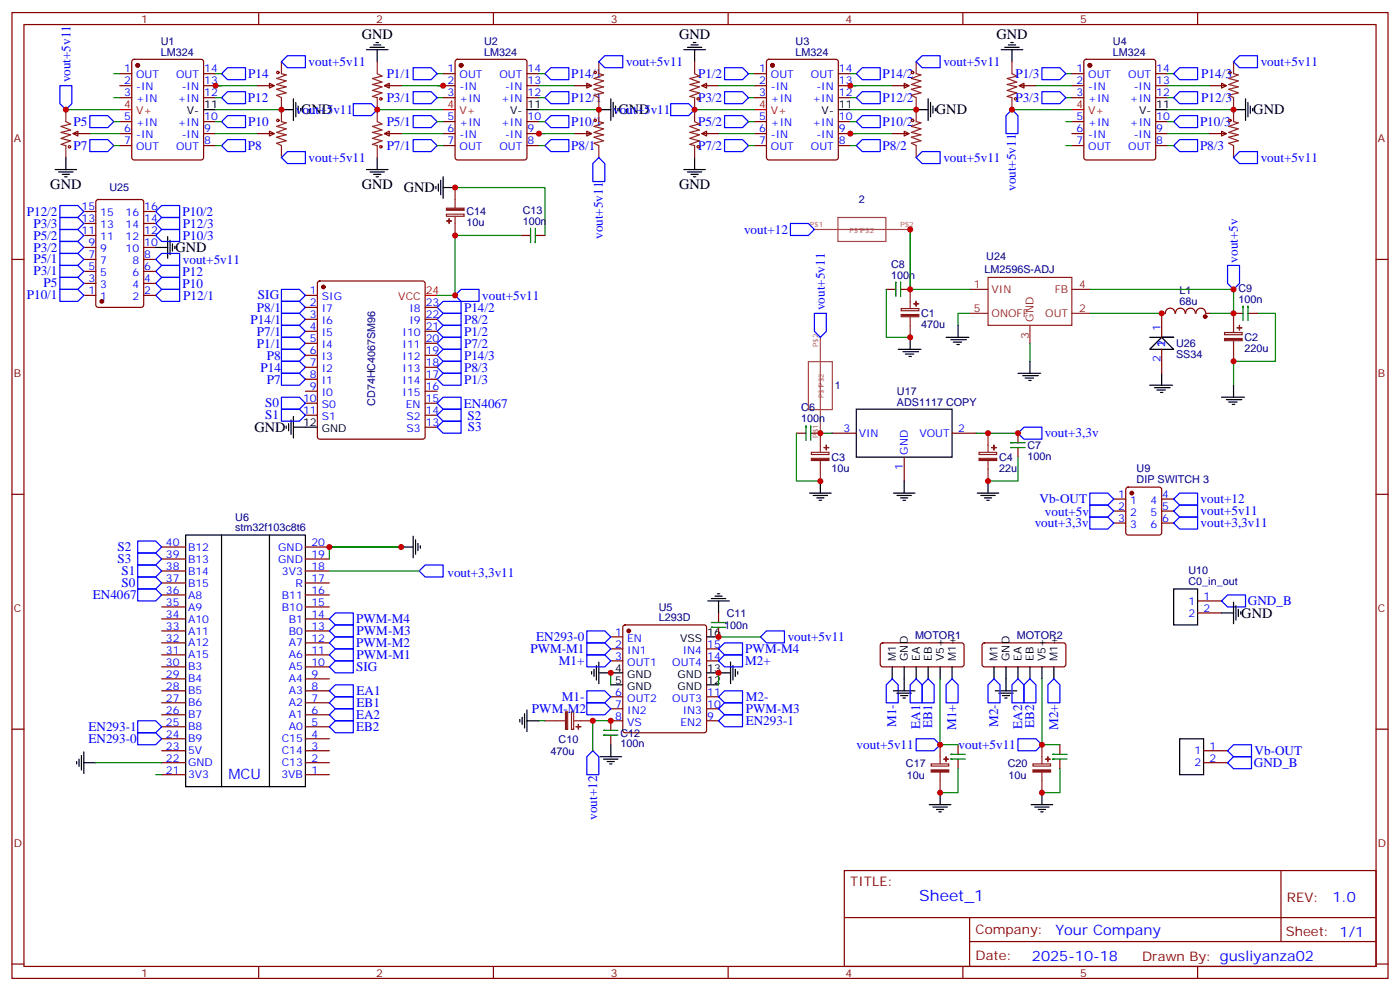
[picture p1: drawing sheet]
<svg xmlns="http://www.w3.org/2000/svg" width="412mm" height="292mm" viewBox="0 0 412 292" stroke-linecap="round" stroke-linejoin="round" font-family="sans-serif">
<g fill="none" stroke="#870000" stroke-width=".35">
<path d="M3.5 3.7h405.4v284.3h-405.4zM7.1 7.2h398.2v277.3h-398.2zM39 17.7l.5-.2h19.8l.5 .2 .2 .5v28.2l-.3 .5-.4 .2h-19.8l-.5-.2-.2-.5v-28.2zM76.2 3.7v3.5M134.3 17.7l.5-.2h19.7l.5 .2 .2 .5v28.2l-.2 .5-.5 .2h-19.7l-.5-.2-.2-.5v-28.2zM145.3 3.7v3.5M214.5 3.7v3.5M226 17.7l.5-.2h19.7l.5 .2 .2 .5v28.2l-.2 .5-.5 .2h-19.7l-.5-.2-.2-.5v-28.2zM283.6 3.7v3.5M319.5 17.7l.5-.2h19.7l.5 .2 .2 .5v28.2l-.2 .5-.5 .2h-19.7l-.5-.2-.2-.5v-28.2zM352.8 3.7v3.5M21.5 39.3l1.4-.7v1.4z"/>
<path d="M21.5 39.3h5M35.3 21.7h3.5M35.3 25.2h3.5M35.3 28.8h3.5M35.3 35.8h3.5M35.3 39.3h3.5M60 21.7h3.5M60 25.2h3.5M60 28.8h3.5M60 35.8h3.5M60 39.3h3.5M75.8 25.2h5"/>
<path d="M75.8 39.3h5M79.4 24.5l1.4 .7-1.4 .7zM79.4 38.6l1.4 .7-1.4 .7zM113.2 39.3l1.5-.7v1.4zM113.2 25.2l1.5-.7v1.4zM113.2 25.2h5M113.2 39.3h5M130.5 21.7h3.6M130.5 25.2h3.6M130.5 28.8h3.6M130.5 35.8h3.6M130.5 39.3h3.6"/>
<path d="M155.2 21.7h3.5M155.2 25.2h3.5M155.2 28.8h3.5M155.2 35.8h3.5M155.2 39.3h3.5M169.3 25.2h5M169.3 39.3h5M172.9 38.6l1.4 .7-1.4 .7zM172.9 24.5l1.4 .7-1.4 .7zM206.7 39.3l1.4-.7v1.4zM206.7 25.2l1.4-.7v1.4zM206.7 25.2h5"/>
<path d="M206.7 39.3h5M222.2 21.7h3.6M222.2 25.2h3.6M222.2 28.8h3.6M222.2 35.8h3.6M222.2 39.3h3.6M246.9 21.7h3.6M246.9 25.2h3.6M246.9 28.8h3.6M246.9 35.8h3.6M246.9 39.3h3.6M262.8 25.2h5"/>
<path d="M262.8 39.3h5M266.3 38.6l1.5 .7-1.5 .7zM266.3 24.5l1.5 .7-1.5 .7zM300.2 25.2l1.4-.7v1.4zM300.2 25.2h5M315.7 21.7h3.6M315.7 25.2h3.6M315.7 28.8h3.6M315.7 35.8h3.6M315.7 39.3h3.6M340.4 21.7h3.6M340.4 25.2h3.6"/>
<path d="M340.4 28.8h3.6M340.4 35.8h3.6M340.4 39.3h3.6M356.3 25.2h4.9M356.3 39.3h4.9M359.8 38.6l1.4 .7-1.4 .7zM359.8 24.5l1.4 .7-1.4 .7zM28.5 58.9l.4-.2h12.7l.7 .5v30.6l-.4 .6-13 .1-.6-.5-.1-30.6zM35.3 42.9h3.5M60 42.9h3.5M130.5 42.9h3.6M155.2 42.9h3.5"/>
<path d="M222.2 42.9h3.6M246.9 42.9h3.6M315.7 42.9h3.6M340.4 42.9h3.6M3.5 76.4h3.6M24.7 76.4h3.5M24.7 62.3h3.5M24.7 65.8h3.5M24.7 79.9h3.5M24.7 69.3h3.5M24.7 72.8h3.5M42.3 76.4h3.6"/>
<path d="M42.3 62.3h3.6M42.3 65.8h3.6M42.3 79.9h3.6M42.3 69.3h3.6M42.3 72.8h3.6M405.3 76.4h3.6M24.7 87h3.5M24.7 83.4h3.5M42.3 87h3.6M42.3 83.4h3.6M342.2 92.3h1.1M343.3 92.2a1.41 1.41 0 0 1 1.4-1.5 1.41 1.41 0 0 1 1.4 1.5"/>
<path d="M346.3 92.2a1.41 1.41 0 0 1 1.4-1.5 1.41 1.41 0 0 1 1.4 1.5M349.3 92.2a1.41 1.41 0 0 1 1.4-1.5 1.41 1.41 0 0 1 1.4 1.5M352.3 92.2a1.41 1.41 0 0 1 1.4-1.5 1.41 1.41 0 0 1 1.4 1.5M355.2 92.3h1.1M245.2 127.5h7M266.3 134.6v7M280.5 127.5h7M3.5 145.5h3.6M328.1 146.9h3.5M328.1 154h3.5M328.1 150.5h3.5M331.8 143.6l.5-.2h9.2l.5 .2 .2 .5v12.7l-.2 .5-.5 .2h-9.2l-.5-.2-.2-.5v-12.7z"/>
<path d="M342.2 146.9h3.5M342.2 154h3.5M342.2 150.5h3.5M405.3 145.5h3.6M47.6 178.7h7.1M47.6 175.2h7.1M47.6 171.6h7.1M47.6 168.1h7.1M47.6 164.6h7.1M47.6 161h7.1M90 178.7h7M90 175.2h7"/>
<path d="M90 171.6h7M90 168.1h7M90 164.6h7M90 161h7M352.8 176.9h7M47.6 199.8h7.1M47.6 196.3h7.1M47.6 192.8h7.1M47.6 189.3h7.1M47.6 185.7h7.1M47.6 182.2h7.1M90 199.8h7"/>
<path d="M90 196.3h7M90 192.8h7M90 189.3h7M90 185.7h7M90 182.2h7M179.9 187.5h3.5M179.9 191h3.5M179.9 194.6h3.5M183.7 184.2l.4-.2h23.3l.5 .2 .2 .5v30.3l-.2 .5-.5 .2h-23.3l-.4-.2-.3-.5v-30.3zM208.1 191h3.6M208.1 194.6h3.6M352.8 180.4h7"/>
<path d="M3.5 214.7h3.6M47.6 217.5h7.1M47.6 214h7.1M47.6 210.4h7.1M47.6 206.9h7.1M47.6 203.4h7.1M90 217.5h7M90 214h7M90 210.4h7M90 206.9h7M90 203.4h7M179.9 205.1h3.5"/>
<path d="M179.9 208.7h3.5M179.9 212.2h3.5M208.1 205.1h3.6M208.1 208.7h3.6M208.1 212.2h3.6M405.3 214.7h3.6M47.6 228.1h7.1M47.6 224.5h7.1M47.6 221h7.1M90 228.1h7M90 224.5h7M90 221h7"/>
<path d="M248.7 256.3h156.6v28.2h-156.6zM377.3 256.3v20.9M248.7 270.1h156.5M285.6 277.2h119.6M285.6 270.1v14.2M3.5 283.8h3.6M76.2 284.5v3.5M145.3 284.5v3.5M214.5 284.5v3.5M283.6 284.5v3.5M352.8 284.5v3.5M405.3 283.8h3.6"/>
</g>
<g fill="none" stroke="#00f" stroke-width=".35">
<path d="M121.7 19.9h5.3l1.8 1.8-1.8 1.8h-5.3zM213.4 19.9h5.3l1.8 1.8-1.8 1.8h-5.3zM306.9 19.9h5.3l1.8 1.8-1.8 1.8h-5.3zM26.5 34h5.2l1.8 1.8-1.8 1.8h-5.2zM65.3 35.8l1.7-1.8h5.3v3.6h-5.3zM65.3 28.8l1.7-1.8h5.3v3.5h-5.3zM65.3 21.7l1.7-1.8h5.3v3.6h-5.3zM121.7 34h5.3l1.8 1.8-1.8 1.8h-5.3zM121.7 27h5.3l1.8 1.8-1.8 1.7h-5.3zM160.5 21.7l1.8-1.8h5.3v3.6h-5.3zM160.5 28.8l1.8-1.8h5.3v3.5h-5.3zM160.5 35.8l1.8-1.8h5.3v3.6h-5.3z"/>
<path d="M213.4 34h5.3l1.8 1.8-1.8 1.8h-5.3zM213.4 27h5.3l1.8 1.8-1.8 1.7h-5.3zM252.2 21.7l1.8-1.8h5.3v3.6h-5.3zM252.2 28.8l1.8-1.8h5.3v3.5h-5.3zM252.2 35.8l1.8-1.8h5.3v3.6h-5.3zM306.9 27h5.3l1.8 1.8-1.8 1.7h-5.3zM345.7 35.8l1.8-1.8h5.3v3.6h-5.3zM345.7 28.8l1.8-1.8h5.3v3.5h-5.3zM345.7 21.7l1.8-1.8h5.3v3.6h-5.3zM26.5 41.1h5.2l1.8 1.8-1.8 1.7h-5.2zM65.3 42.9l1.7-1.8h5.3v3.5h-5.3zM121.7 41.1h5.3l1.8 1.8-1.8 1.7h-5.3z"/>
<path d="M160.5 42.9l1.8-1.8h5.3v3.5h-5.3zM213.4 41.1h5.3l1.8 1.8-1.8 1.7h-5.3zM252.2 42.9l1.8-1.8h5.3v3.5h-5.3zM345.7 42.9l1.8-1.8h5.3v3.5h-5.3zM17.6 78.1h5.3l1.8 1.8-1.8 1.8h-5.3zM17.6 74.6h5.3l1.8 1.8-1.8 1.7h-5.3zM17.6 71.1h5.3l1.8 1.7-1.8 1.8h-5.3zM17.6 67.6h5.3l1.8 1.7-1.8 1.8h-5.3zM17.6 64h5.3l1.8 1.8-1.8 1.8h-5.3zM17.6 60.5h5.3l1.8 1.8-1.8 1.7h-5.3zM45.9 79.9l1.7-1.8h5.3v3.6h-5.3zM45.9 62.3l1.7-1.8h5.3v3.5h-5.3z"/>
<path d="M45.9 65.8l1.7-1.8h5.3v3.6h-5.3zM45.9 69.3l1.7-1.7h5.3v3.5h-5.3zM17.6 85.2h5.3l1.8 1.8-1.8 1.7h-5.3zM17.6 81.7h5.3l1.8 1.7-1.8 1.8h-5.3zM45.9 87l1.7-1.8h5.3v3.5h-5.3zM45.9 83.4l1.7-1.7h5.3v3.5h-5.3zM82.9 99.3h5.3l1.8 1.8-1.8 1.7h-5.3zM82.9 95.8h5.3l1.8 1.7-1.8 1.8h-5.3zM82.9 88.7h5.3l1.8 1.8-1.8 1.8h-5.3zM82.9 92.3h5.3l1.8 1.7-1.8 1.8h-5.3zM128.8 90.5l1.7-1.8h5.3v3.6h-5.3zM128.8 94l1.7-1.7h5.3v3.5h-5.3z"/>
<path d="M128.8 97.5l1.7-1.7h5.3v3.5h-5.3zM82.9 109.9h5.3l1.8 1.8-1.8 1.7h-5.3zM82.9 102.8h5.3l1.8 1.8-1.8 1.8h-5.3zM82.9 106.4h5.3l1.8 1.7-1.8 1.8h-5.3zM128.8 101.1l1.7-1.8h5.3v3.5h-5.3zM128.8 108.1l1.7-1.7h5.3v3.5h-5.3zM128.8 111.7l1.7-1.8h5.3v3.5h-5.3zM130.5 102.8h5.3v3.6h-5.3l-1.7-1.8z"/>
</g>
<g fill="#870000" stroke="#870000" stroke-width=".35">
<circle cx="40.6" cy="19.2" r=".53"/>
<circle cx="135.8" cy="19.2" r=".53"/>
<circle cx="227.5" cy="19.2" r=".53"/>
<circle cx="321" cy="19.2" r=".53"/>
<circle cx="185.2" cy="185.7" r=".53"/>
<circle cx="333.4" cy="145.2" r=".53"/>
<circle cx="30" cy="88.7" r=".53"/>
</g>
<path d="M35.3 32.3h3.5M130.5 32.3h3.6M222.2 32.3h3.6M315.7 32.3h3.6" fill="none" stroke="#f00" stroke-width=".35"/>
<g fill="none" stroke="#000" stroke-width=".35">
<path d="M107.9 14.6h6.4M109 13.9h4.2M110.1 13.2h2.1M110.8 12.5h.7M111.1 14.6v3.6M201.4 14.6h6.4M202.5 13.9h4.2M203.6 13.2h2.1M204.3 12.5h.7M204.6 14.6v3.6M294.9 14.6h6.4M296 13.9h4.2"/>
<path d="M297 13.2h2.2M297.7 12.5h.7M298.1 14.6v3.6M60 32.3h3.5M82.9 32.3h3.5M86.4 29.1v6.4M87.1 30.2v4.2M87.8 31.2v2.1M88.5 31.9v.7M155.2 32.3h3.5M176.4 32.3h3.5M179.9 29.1v6.4"/>
<path d="M180.6 30.2v4.2M181.3 31.2v2.1M182 31.9v.7M246.9 32.3h3.6M269.9 32.3h3.5M273.4 29.1v6.4M274.1 30.2v4.2M274.8 31.2v2.1M275.5 31.9v.7M340.4 32.3h3.6M363.4 32.3h3.5M366.9 29.1v6.4"/>
<path d="M367.6 30.2v4.2M368.3 31.2v2.1M369 31.9v.7M16.2 49.9h6.4M17.3 50.6h4.2M18.3 51.3h2.2M19 52h.8M19.4 46.4v3.5M107.9 49.9h6.4M109 50.6h4.2M110.1 51.3h2.1M110.8 52h.7"/>
<path d="M111.1 46.4v3.5M201.4 49.9h6.4M202.5 50.6h4.2M203.6 51.3h2.1M204.3 52h.7M204.6 46.4v3.5M45.9 72.8h3.5M49.4 69.7v6.3M50.1 70.7v4.3M50.8 71.8v2.1M51.5 72.5v.7M268.1 99.3v3.5"/>
<path d="M264.6 102.8h6.7M266 103.5h4.6M266.7 104.2h2.5M267.8 105h.7M252.2 120.5h28.3v14.1h-28.3zM54.7 157.5h35.3v74.1h-35.3zM65.3 157.5v74.1M79.4 157.5v74.1M345.7 173.4h7.1v10.6h-7.1zM179.9 198.1h3.5M208.1 198.1h3.6M208.1 187.5h3.6"/>
<path d="M179.9 201.6h3.5M208.1 201.6h3.6"/>
</g>
<g fill="none" stroke="#008700" stroke-width=".35">
<path d="M19.4 32.3h15.9M26.5 39.3h8.8M33.5 28.8h1.8M33.5 21.7h1.8M33.5 35.8h1.8M63.5 39.3h12.3M63.5 28.8h1.8M63.5 21.7h1.8M63.5 35.8h1.8M63.5 32.3h19.4M65.3 25.2h-1.8h12.3M111.1 32.3h19.4"/>
<path d="M118.2 25.2h12.3h-1.7M118.2 39.3h12.3M128.8 28.8h1.7M128.8 21.7h1.7M128.8 35.8h1.7M158.7 25.2h10.6M158.7 28.8h1.8M158.7 21.7h1.8M158.7 35.8h1.8M158.7 32.3h17.7M160.5 39.3h-1.8h10.6M204.6 32.3h17.6"/>
<path d="M211.7 39.3h10.5M211.7 25.2h10.5M220.5 28.8h1.7M220.5 21.7h1.7M220.5 35.8h1.7M250.5 28.8h1.7M250.5 21.7h1.7M250.5 35.8h1.7M250.5 32.3h19.4M252.2 39.3h-1.7h12.3M252.2 25.2h-1.7h12.3M298.1 32.3h17.6"/>
<path d="M305.2 25.2h10.5M314 28.8h1.7M314 21.7h1.7M314 35.8h1.7M344 28.8h1.7M344 21.7h1.7M344 35.8h1.7M344 39.3h12.3M344 32.3h19.4M344 25.2h12.3M33.5 42.9h1.8M63.5 42.9h1.8"/>
<path d="M128.8 42.9h1.7M158.7 42.9h1.8M220.5 42.9h1.7M250.5 42.9h1.7M314 42.9h1.7M344 42.9h1.7M321 92.3h21.2M356.3 92.3h7.1"/>
</g>
<path d="M82.9 18.2v3.5l1.4 .3-2.8 1.1 2.8 .7-2.8 1.1 2.8 .7-2.8 .7 2.8 1-2.8 .7 1.4 .8v7l1.4 .4-2.8 1 2.8 .7-2.8 1.1 2.8 .7-2.8 .7 2.8 1.1-2.8 .7 1.4 .7v3.5M111.1 18.2v3.5l1.4 .7-2.8 .7 2.8 1.1-2.8 .7 2.8 .7-2.8 1 2.8 .7-2.8 1.1 1.4 .4v7l1.4 .7-2.8 .7 2.8 1.1-2.8 .7 2.8 .7-2.8 1 2.8 .8-2.8 1 1.4 .4v3.5M176.4 18.2v3.5l1.4 .3-2.8 1.1 2.8 .7-2.8 1.1 2.8 .7-2.8 .7 2.8 1-2.8 .7 1.4 .8v7l1.4 .4-2.8 1 2.8 .7-2.8 1.1 2.8 .7-2.8 .7 2.8 1.1-2.8 .7 1.4 .7v3.5M204.6 18.2v3.5l1.4 .7-2.8 .7 2.8 1.1-2.8 .7 2.8 .7-2.8 1 2.8 .7-2.8 1.1 1.4 .4v7l1.4 .7-2.8 .7 2.8 1.1-2.8 .7 2.8 .7-2.8 1 2.8 .8-2.8 1 1.4 .4v3.5M269.9 18.2v3.5l1.4 .3-2.8 1.1 2.8 .7-2.8 1.1 2.8 .7-2.8 .7 2.8 1-2.8 .7 1.4 .8v7l1.4 .4-2.8 1 2.8 .7-2.8 1.1 2.8 .7-2.8 .7 2.8 1.1-2.8 .7 1.4 .7v3.5M298.1 18.2v3.5l1.4 .7-2.8 .7 2.8 1.1-2.8 .7 2.8 .7-2.8 1 2.8 .7-2.8 1.1 1.4 .4v3.5M363.4 18.2v3.5l1.4 .3-2.9 1.1 2.9 .7-2.9 1.1 2.9 .7-2.9 .7 2.9 1-2.9 .7 1.5 .8v7l1.4 .4-2.9 1 2.9 .7-2.9 1.1 2.9 .7-2.9 .7 2.9 1.1-2.9 .7 1.5 .7v3.5M19.4 32.3v3.5l1.4 .7-2.8 .7 2.8 1.1-2.8 .7 2.8 .7-2.8 1 2.8 .8-2.8 1 1.4 .4v3.5" fill="none" stroke="#8c2424" stroke-width=".35"/>
<g fill="none" stroke="#a10000" stroke-width=".35">
<circle cx="81.8" cy="21.3" r=".35"/>
<circle cx="81.8" cy="35.5" r=".35"/>
<circle cx="112.2" cy="29.1" r=".35"/>
<circle cx="175.3" cy="21.3" r=".35"/>
<circle cx="175.3" cy="35.5" r=".35"/>
<circle cx="205.7" cy="29.1" r=".35"/>
<circle cx="268.8" cy="35.5" r=".35"/>
<circle cx="268.8" cy="21.3" r=".35"/>
<circle cx="299.2" cy="29.1" r=".35"/>
<circle cx="362.3" cy="21.3" r=".35"/>
<circle cx="362.3" cy="35.5" r=".35"/>
<circle cx="20.5" cy="43.2" r=".35"/>
<circle cx="112.2" cy="43.2" r=".35"/>
<circle cx="205.7" cy="43.2" r=".35"/>
</g>
<circle cx="355" cy="93.2" r=".53" fill="#870000" stroke="#a10000" stroke-width=".35"/>
<g fill="none" stroke="#000" stroke-width=".35">
<path d="M128.4 54.9v.7M129.1 54.2v2.1M129.8 53.1v4.2M130.5 55.2h3.6M130.5 52v6.4M278.7 99.3h6.7M282.2 95.8v3.5M338.7 99.3h7h-3.5M280.1 100h4.6M280.8 100.7h2.5M281.9 101.4h.7M299.9 109.9h6.7"/>
<path d="M301.3 110.6h4.6M302 111.3h2.4M303 112h.7M303.4 106.4v3.5M338.7 102.8l3.5-3.5 3.5 3.5zM338.7 113.4h6.7M340.1 114.1h4.6M340.8 114.8h2.5M341.8 115.5h.7M342.2 109.9v3.5M359.8 116.9h6.7M361.2 117.7h4.6"/>
<path d="M361.9 118.4h2.5M363 119.1h.7M363.4 113.4v3.5M84.3 125.4v.7M85 124.7v2.1M85.7 123.6v4.3M86.4 125.8h7.1M86.4 122.6v6.3M121.7 157.9v6.3M122.4 158.9v4.3M123.1 160v2.1M238.5 145.2h6.3"/>
<path d="M239.5 145.9h4.3M240.6 146.6h2.1M241.3 147.3h.7M241.7 141.6v3.6M263.2 145.2h6.3M264.2 145.9h4.3M265.3 146.6h2.1M266 147.3h.7M266.3 141.6v3.6M287.9 145.2h6.3M288.9 145.9h4.3M290 146.6h2.1"/>
<path d="M290.7 147.3h.7M291 141.6v3.6M118.2 161h3.5M123.8 160.7v.7M208.5 176.9h6.3M209.5 176.2h4.3M210.6 175.5h2.1M211.3 174.8h.7M211.7 176.9v3.5M363.4 177.3v6.3M364.1 178.3v4.3M364.8 179.4v2.1"/>
<path d="M174.3 197.7v.7M175 197v2.1M175.7 196v4.2M176.4 198.1h3.5M176.4 194.9v6.4M211.7 198.1h3.5M215.2 194.9v6.4M215.9 196v4.2M216.6 197v2.1M217.3 197.7v.7M262.8 196.3v3.5M266.3 196.3v7.1"/>
<path d="M269.9 196.3v3.5M273.4 196.3v3.5M276.9 196.3v3.5M280.5 196.3v3.5M292.8 196.3v3.5M296.3 196.3v7.1M299.9 196.3v3.5M303.4 196.3v3.5M306.9 196.3v3.5M310.4 196.3v3.5M359.8 180.4h3.6M365.5 180.1v.7"/>
<path d="M153.1 211.8v.7M153.8 211.1v2.2M154.5 210.1v4.2M155.2 212.2h3.5M155.2 209v6.4M179.9 219.3v3.5M263.2 203.4h6.3M264.2 204.1h4.3M265.3 204.8h2.1M266 205.5h.7M293.2 203.4h6.3M294.2 204.1h4.2"/>
<path d="M295.3 204.8h2.1M296 205.5h.7M347.5 217.5h7v10.6h-7zM22.6 224.2v.7M23.3 223.5v2.1M24 222.4v4.3M24.7 224.5h3.5M24.7 221.4v6.3M176.7 222.8h6.4M177.8 223.5h4.2M178.9 224.2h2.1M179.6 224.9h.7"/>
<path d="M273.8 236.9h6.3M274.8 237.6h4.2M275.9 238.3h2.1M276.6 239h.7M276.9 233.4v3.5M303.7 236.9h6.4M304.8 237.6h4.2M305.9 238.3h2.1M306.6 239h.7M306.9 233.4v3.5"/>
</g>
<g fill="none" stroke="#008700" stroke-width=".35">
<path d="M134.1 55.2h26.4v14.1M153.5 69.3h-19.4v17.7h-5.3M261.1 85.2v14.1h7M268.1 85.2v-17.6v17.6h17.7M285.8 92.3h-3.6v3.5M321 85.2h42.4v7.1M370.4 92.3h5.3v14.1h-12.3v7M303.4 101.1v5.3M234.6 127.5v14.1h7.1M241.7 127.5h3.5M287.5 127.5h12.4M299.9 134.6v7h-8.9"/>
<path d="M97 161h21.2h-21.2v3.6M97 168.1h26.5M179.9 198.1v3.5M211.7 187.5h12.3M211.7 198.1v3.5M276.9 199.8v19.5h5.3M306.9 199.8v19.5h5.3M158.7 212.2h1.8M179.9 212.2h-5.3v8.8M28.2 224.5h19.4M45.9 228.1h1.7M282.2 226.3v7.1h-5.3"/>
<path d="M312.2 226.3v7.1h-5.3"/>
</g>
<g fill="none" stroke="#8c2424" stroke-width=".35">
<path d="M134.1 55.2v6M131.5 63h5.2v.7h-5.2zM134.1 63.7v5.6M265.5 90.8h5.2v.7h-5.2zM268.1 85.2v5.6M268.1 93.3v6M285.8 85.2h5.2M285.8 92.3h5.2M291 81.7h24.7v14.1h-24.7zM303.4 95.8v5.3M315.7 85.2h5.3M315.7 92.3h5.3"/>
<path d="M360.7 97.9h5.2v.6h-5.2zM363.4 92.3v5.6M363.4 100.4v6M239 133.2h5.2v.6h-5.2zM241.7 127.5v5.7M241.7 135.6v6M288.4 133.2h5.2v.6h-5.2zM291 127.5v5.7M291 135.6v6M160.5 212.2h6M168.3 209.6h.7v5.1h-.7zM169 212.2h5.6"/>
<path d="M276.9 219.3v5.6M306.9 219.3v5.6M274.3 224.9h5.2v.6h-5.2zM276.9 227.4v6M304.3 224.9h5.2v.6h-5.2zM306.9 227.4v6"/>
</g>
<g fill="none" stroke="#00f" stroke-width=".35">
<path d="M82.9 18.2l1.8-1.8h5.3v3.5h-5.3zM176.4 18.2l1.8-1.8h5.2v3.5h-5.2zM269.9 18.2l1.7-1.8h5.3v3.5h-5.3zM363.4 18.2l1.7-1.8h5.3v3.5h-5.3zM17.6 25.2h3.6v5.3l-1.8 1.8-1.8-1.8zM104.1 30.5h5.3l1.7 1.8-1.7 1.7h-5.3zM197.6 30.5h5.2l1.8 1.8-1.8 1.7h-5.2zM298.1 32.3l1.8 1.7v5.3h-3.6v-5.3zM82.9 46.4l1.8-1.8h5.3v3.6h-5.3zM174.6 48.2l1.8-1.8 1.8 1.8v5.2h-3.6zM269.9 46.4l1.7-1.8h5.3v3.6h-5.3zM363.4 46.4l1.7-1.8h5.3v3.6h-5.3z"/>
<path d="M45.9 76.4l1.7-1.8h5.3v3.5h-5.3zM232.8 65.8h5.3l1.8 1.8-1.8 1.7h-5.3zM361.6 78.1h3.5v5.3l-1.7 1.8-1.8-1.8zM82.9 85.2h5.3l1.8 1.8-1.8 1.7h-5.3zM134.1 87l1.7-1.8h5.3v3.5h-5.3zM239.9 92.3h3.5v5.2l-1.7 1.8-1.8-1.8zM82.9 116.9h5.3l1.8 1.8-1.8 1.8h-5.3zM128.8 118.7l1.7-1.8h5.3v3.6h-5.3zM82.9 120.5h5.3l1.8 1.7-1.8 1.8h-5.3zM128.8 125.8l1.7-1.8h5.3v3.5h-5.3zM130.5 120.5h5.3v3.5h-5.3l-1.7-1.8zM299.9 127.5l1.7-1.7h5.3v3.5h-5.3z"/>
<path d="M40.6 159.3h5.3l1.7 1.7-1.7 1.8h-5.3zM321 148.7h5.3l1.8 1.8-1.8 1.7h-5.3zM321 152.2h5.3l1.8 1.8-1.8 1.8h-5.3zM321 145.2h5.3l1.8 1.7-1.8 1.8h-5.3zM345.7 146.9l1.8-1.7h5.3v3.5h-5.3zM345.7 150.5l1.8-1.8h5.3v3.5h-5.3zM345.7 154l1.8-1.8h5.3v3.6h-5.3zM40.6 173.4h5.3l1.7 1.8-1.7 1.7h-5.3zM40.6 162.8h5.3l1.7 1.8-1.7 1.7h-5.3zM40.6 166.3h5.3l1.7 1.8-1.7 1.8h-5.3zM40.6 169.9h5.3l1.7 1.7-1.7 1.8h-5.3zM123.5 168.1l1.7-1.8h5.3v3.6h-5.3z"/>
<path d="M359.8 176.9l1.8-1.7h5.3v3.5h-5.3zM97 196.3l1.8-1.7h5.3v3.5h-5.3zM97 192.8l1.8-1.8h5.3v3.6h-5.3zM97 185.7l1.8-1.7h5.3v3.5h-5.3zM97 182.2l1.8-1.8h5.3v3.6h-5.3zM98.8 187.5h5.3v3.5h-5.3l-1.8-1.7zM172.9 189.3h5.3l1.7 1.7-1.7 1.8h-5.3zM172.9 192.8h5.3l1.7 1.8-1.7 1.7h-5.3zM172.9 185.7h5.3l1.7 1.8-1.7 1.8h-5.3zM211.7 194.6l1.7-1.8h5.3v3.5h-5.3zM211.7 191l1.7-1.7h5.3v3.5h-5.3zM224 187.5l1.8-1.8h5.3v3.6h-5.3z"/>
<path d="M262.8 199.8l1.8 1.8v5.3h-3.5v-5.3zM269.9 199.8l1.7 1.8v5.3h-3.5v-5.3zM273.4 199.8l1.8 1.8v5.3h-3.6v-5.3zM280.5 199.8l1.7 1.8v5.3h-3.5v-5.3zM292.8 199.8l1.8 1.8v5.3h-3.6v-5.3zM299.9 199.8l1.7 1.8v5.3h-3.5v-5.3zM303.4 199.8l1.8 1.8v5.3h-3.6v-5.3zM310.4 199.8l1.8 1.8v5.3h-3.5v-5.3zM40.6 215.7h5.3l1.7 1.8-1.7 1.8h-5.3zM40.6 212.2h5.3l1.7 1.8-1.7 1.7h-5.3zM97 203.4l1.8-1.8h5.3v3.5h-5.3zM97 206.9l1.8-1.8h5.3v3.6h-5.3z"/>
<path d="M97 210.4l1.8-1.7h5.3v3.5h-5.3zM97 214l1.8-1.8h5.3v3.5h-5.3zM172.9 203.4h5.3l1.7 1.7-1.7 1.8h-5.3zM172.9 206.9h5.3l1.7 1.8-1.7 1.7h-5.3zM211.7 205.1l1.7-1.7h5.3v3.5h-5.3zM211.7 212.2l1.7-1.8h5.3v3.6h-5.3zM213.4 206.9h5.3v3.5h-5.3l-1.7-1.7zM269.9 217.5h5.3l1.7 1.8-1.7 1.7h-5.3zM299.9 217.5h5.3l1.7 1.8-1.7 1.7h-5.3zM172.9 222.8l1.7-1.8 1.8 1.8v5.3h-3.5zM361.6 221l1.8-1.7h5.3v3.5h-5.3zM361.6 224.5l1.8-1.7h5.3v3.5h-5.3z"/>
</g>
<g fill="#8c2424" stroke="#8c2424" stroke-width=".35">
<path d="M265.5 92.6h5.2v.6h-5.2z"/>
<path d="M269.2 89.4l1.4 .1z"/>
<path d="M269.8 88.7l.1 1.4z"/>
<path d="M360.7 99.7h5.2v.6h-5.2z"/>
<path d="M364.4 96.5h1.4z"/>
<path d="M365.1 95.8v1.4z"/>
<path d="M239 134.9h5.2v.7h-5.2z"/>
<path d="M242.7 131.8h1.4z"/>
<path d="M243.4 131.1v1.4z"/>
<path d="M288.4 134.9h5.2v.7h-5.2z"/>
<path d="M292.1 131.8h1.4z"/>
<path d="M292.8 131.1v1.4z"/>
<path d="M166.6 209.6h.6v5.1h-.6z"/>
<path d="M170.4 213.3v1.4z"/>
<path d="M169.7 213.9l1.4 .1z"/>
<path d="M131.5 61.3h5.2v.6h-5.2z"/>
<path d="M131.6 65.1h1.4z"/>
<path d="M132.3 64.4v1.4z"/>
<path d="M274.3 226.7h5.2v.6h-5.2z"/>
<path d="M278 223.5h1.4z"/>
<path d="M278.7 222.8v1.4z"/>
<path d="M304.3 226.7h5.2v.6h-5.2z"/>
<path d="M308 223.5h1.4z"/>
<path d="M308.6 222.8l.1 1.4z"/>
</g>
<path d="M239.9 67.6h21M246.8 64h14.1v7.1h-14.1zM261.2 67.6h6.9M241.7 99.3v7M238.1 106.5h7.1v14.1h-7.1zM241.7 106.5v21" fill="none" stroke="#a64a4a" stroke-width=".35"/>
<g fill="none" stroke="#870000" stroke-width=".35">
<path d="M153.5 69.3h2.8M157.7 69.3h2.8M90 87h3.5M90 90.5h3.5M90 94h3.5M90 97.5h3.5M93.7 82.9l.5-.2h30.3l.5 .2 .2 .5v45.2l-.2 .5-.5 .2h-30.3l-.5-.2-.2-.5v-45.2zM125.2 90.5h3.6M125.2 94h3.6M125.2 97.5h3.6M261.1 85.2h2.8M265.3 85.2h2.8"/>
<path d="M342.2 92.3v7M363.4 92.3h2.8M367.6 92.3h2.8M90 101.1h3.5M90 104.6h3.5M90 108.1h3.5M90 111.7h3.5M90 115.2h3.5M90 118.7h3.5M125.2 101.1h3.6M125.2 104.6h3.6M125.2 108.1h3.6"/>
<path d="M125.2 111.7h3.6M125.2 115.2h3.6M125.2 118.7h3.6M342.2 102.8v7.1M90 122.2h3.5M125.2 122.2h3.6M125.2 125.8h3.6M234.6 127.5h2.8M238.8 127.5h2.9M299.9 127.5v2.9M299.9 131.8v2.8M211.7 180.4v2.9"/>
<path d="M211.7 184.7v2.8M259.5 189.5l.5-.2h23.6l.4 .7-.1 5.9-.6 .4h-23.6l-.4-.7v-5.6zM289.5 189.5l.5-.2h23.5l.5 .7-.1 5.9-.6 .4h-23.6l-.4-.7v-5.6zM179.9 212.2v2.8M179.9 216.4v2.9M282.2 219.3v2.8M312.2 219.3v2.8M282.2 223.5v2.8M312.2 223.5v2.8M354.5 221h7.1M354.5 224.5h7.1"/>
</g>
<g fill="none" stroke="#060" stroke-width=".35">
<path d="M156.3 67.2v4.2v-.3M157.7 67.2v4.2v-.3M263.9 83.4v-.3v4.2M265.3 83.4v-.3v4.2M366.2 90.5v-.4v4.3M367.6 90.5v-.4v4.3M237.4 125.8v-.4v4.2M238.8 125.8v-.4v4.2M298.1 130.4h-.4h4.3M298.1 131.8h-.4h4.3M209.9 183.3h-.4h4.3M209.9 184.7h-.4h4.3"/>
<path d="M178.2 215h-.4h4.2M178.2 216.4h-.4h4.2M280.5 222.1h-.4h4.2M280.5 223.5h-.4h4.2M310.4 222.1h-.3h4.2M310.4 223.5h-.3h4.2"/>
</g>
<circle cx="95.2" cy="84.5" r=".53" fill="#870000" stroke="#870000" stroke-width=".35"/>
<path d="M125.2 87h3.6" fill="none" stroke="#f00" stroke-width=".35"/>
<g fill="#c00">
<circle cx="63.5" cy="25.2" r=".88"/>
<circle cx="82.9" cy="32.3" r=".88"/>
<circle cx="111.1" cy="32.3" r=".88"/>
<circle cx="204.6" cy="32.3" r=".88"/>
<circle cx="176.4" cy="32.3" r=".88"/>
<circle cx="269.9" cy="32.3" r=".88"/>
<circle cx="363.4" cy="32.3" r=".88"/>
<circle cx="130.5" cy="25.2" r=".88"/>
<circle cx="158.8" cy="39.3" r=".88"/>
<circle cx="250.5" cy="39.3" r=".88"/>
<circle cx="250.5" cy="25.2" r=".88"/>
<circle cx="363.4" cy="92.3" r=".88"/>
<circle cx="268.1" cy="85.2" r=".88"/>
<circle cx="342.2" cy="92.3" r=".88"/>
<circle cx="268.1" cy="67.6" r=".88"/>
<circle cx="363.4" cy="106.4" r=".88"/>
<circle cx="268.1" cy="99.3" r=".88"/>
<circle cx="241.7" cy="141.6" r=".88"/>
<circle cx="291" cy="127.5" r=".88"/>
<circle cx="291" cy="141.6" r=".88"/>
<circle cx="241.7" cy="127.5" r=".88"/>
<circle cx="299.9" cy="127.5" r=".88"/>
<circle cx="179.9" cy="212.2" r=".88"/>
<circle cx="174.6" cy="212.2" r=".88"/>
<circle cx="211.7" cy="187.5" r=".88"/>
<circle cx="211.7" cy="198.1" r=".88"/>
<circle cx="179.9" cy="198.1" r=".88"/>
<circle cx="134.1" cy="55.2" r=".88"/>
<circle cx="134.1" cy="69.3" r=".88"/>
<circle cx="363.4" cy="85.2" r=".88"/>
<circle cx="97" cy="161" r=".88"/>
<circle cx="118.2" cy="161" r=".88"/>
<circle cx="306.9" cy="219.3" r=".88"/>
<circle cx="276.9" cy="219.3" r=".88"/>
<circle cx="276.9" cy="233.4" r=".88"/>
<circle cx="306.9" cy="233.4" r=".88"/>
<circle cx="134.1" cy="87" r=".88"/>
<circle cx="298.1" cy="32.3" r=".88"/>
<circle cx="19.4" cy="32.3" r=".88"/>
</g>
<text font-size="4.6" fill="#00f" x="270.8" y="265.3">Sheet_1</text>
<g font-size="4.2">
<text x="106.5" y="11.3">GND</text>
<text x="200" y="11.3">GND</text>
<text x="293.5" y="11.3">GND</text>
<text x="88.7" y="33.7">GND</text>
<text x="182.2" y="33.7">GND</text>
<text x="275.7" y="33.7">GND</text>
<text x="369.2" y="33.7">GND</text>
<text x="14.8" y="55.6">GND</text>
<text x="106.5" y="55.6">GND</text>
<text x="118.9" y="56.6">GND</text>
<text x="200" y="55.6">GND</text>
<text x="51.7" y="74.3">GND</text>
<text x="75" y="127.2">GND</text>
<text x="365.7" y="181.8">GND</text>
</g>
<g font-size="4.2" fill="#00f">
<text x="67.3" y="229.3">MCU</text>
<text x="392.5" y="265.6">1.0</text>
<text x="310.9" y="275.1">Your Company</text>
<text x="304" y="282.9">2025-10-18</text>
</g>
<g font-size="3.9" fill="#00f">
<text x="73.1" y="23">P14</text>
<text x="90.9" y="19.5">vout+5v11</text>
<text x="113.9" y="23">P1/1</text>
<text x="168.3" y="23">P14/1</text>
<text x="184.4" y="19.5">vout+5v11</text>
<text x="205.6" y="23">P1/2</text>
<text x="260" y="23">P14/2</text>
<text x="277.9" y="19.5">vout+5v11</text>
<text x="299.1" y="22.9">P1/3</text>
<text x="353.8" y="23">P14/3</text>
<text x="371.4" y="19.5">vout+5v11</text>
<text x="20.8" y="24.3" transform="rotate(-90 20.8 24.3)">vout+5v11</text>
<text x="299.1" y="30">P3/3</text>
<text x="73" y="30">P12</text>
<text x="87.2" y="33.4">vout+5v11</text>
<text x="113.9" y="30">P3/1</text>
<text x="168.3" y="30.1">P12/1</text>
<text x="180.7" y="33.4">vout+5v11</text>
<text x="205.6" y="30">P3/2</text>
<text x="260" y="30.1">P12/2</text>
<text x="353.8" y="30.1">P12/3</text>
<text x="21.7" y="37">P5</text>
<text x="73.1" y="37.1">P10</text>
<text x="113.9" y="37.1">P5/1</text>
<text x="168.3" y="37.1">P10/1</text>
<text x="205.6" y="37.1">P5/2</text>
<text x="260" y="37.1">P10/2</text>
<text x="353.5" y="37.1">P10/3</text>
<text x="21.7" y="44.1">P7</text>
<text x="73" y="44.2">P8</text>
<text x="90.9" y="47.7">vout+5v11</text>
<text x="113.9" y="44.1">P7/1</text>
<text x="168.3" y="44.2">P8/1</text>
<text x="205.6" y="44.1">P7/2</text>
<text x="260" y="44.2">P8/2</text>
<text x="277.9" y="47.7">vout+5v11</text>
<text x="353.5" y="44.2">P8/3</text>
<text x="371.4" y="47.7">vout+5v11</text>
<text x="299.3" y="56.2" transform="rotate(-90 299.3 56.2)">vout+5v11</text>
<text x="7.9" y="63.5">P12/2</text>
<text x="53.7" y="63.6">P10/2</text>
<text x="9.8" y="70.5">P5/2</text>
<text x="9.8" y="67">P3/3</text>
<text x="53.9" y="67.1">P12/3</text>
<text x="53.9" y="70.6">P10/3</text>
<text x="177.6" y="70.4" transform="rotate(-90 177.6 70.4)">vout+5v11</text>
<text x="219.2" y="68.8">vout+12</text>
<text x="9.8" y="77.5">P5/1</text>
<text x="9.8" y="74.1">P3/2</text>
<text x="53.9" y="77.7">vout+5v11</text>
<text x="364.7" y="77.3" transform="rotate(-90 364.7 77.3)">vout+5v</text>
<text x="9.8" y="81.1">P3/1</text>
<text x="53.7" y="81.2">P12</text>
<text x="7.9" y="88.1">P10/1</text>
<text x="12.9" y="84.6">P5</text>
<text x="53.7" y="84.7">P10</text>
<text x="54" y="88.3">P12/1</text>
<text x="76" y="88.2">SIG</text>
<text x="142.1" y="88.3">vout+5v11</text>
<text x="73.8" y="95.3">P14/1</text>
<text x="75.7" y="91.8">P8/1</text>
<text x="136.7" y="91.7">P14/2</text>
<text x="136.7" y="95.3">P8/2</text>
<text x="243" y="91.3" transform="rotate(-90 243 91.3)">vout+5v11</text>
<text x="75.7" y="98.8">P7/1</text>
<text x="136.7" y="98.8">P1/2</text>
<text x="75.7" y="102.4">P1/1</text>
<text x="78.6" y="105.9">P8</text>
<text x="136.7" y="102.3">P7/2</text>
<text x="136.7" y="105.9">P14/3</text>
<text x="76.7" y="109.4">P14</text>
<text x="78.6" y="112.9">P7</text>
<text x="136.7" y="109.4">P8/3</text>
<text x="136.7" y="112.9">P1/3</text>
<text x="78.1" y="119.9">S0</text>
<text x="78.1" y="123.4">S1</text>
<text x="136.6" y="120">EN4067</text>
<text x="137.7" y="123.5">S2</text>
<text x="137.8" y="127">S3</text>
<text x="307.7" y="128.7">vout+3,3v</text>
<text x="306.2" y="148.2">Vb-OUT</text>
<text x="353.7" y="148.1">vout+12</text>
<text x="304.8" y="155.1">vout+3,3v</text>
<text x="307.8" y="151.9">vout+5v</text>
<text x="353.7" y="151.7">vout+5v11</text>
<text x="353.7" y="155.2">vout+3,3v11</text>
<text x="34.6" y="165.8">S3</text>
<text x="34.6" y="162.3">S2</text>
<text x="35.8" y="169.3">S1</text>
<text x="35.8" y="172.8">S0</text>
<text x="131.8" y="169.7">vout+3,3v11</text>
<text x="27.3" y="176.3">EN4067</text>
<text x="367.6" y="178.2">GND_B</text>
<text x="104.9" y="183.5">PWM-M4</text>
<text x="104.9" y="190.6">PWM-M2</text>
<text x="105" y="187">PWM-M3</text>
<text x="158" y="188.7">EN293-0</text>
<text x="232" y="188.8">vout+5v11</text>
<text x="104.9" y="197.6">SIG</text>
<text x="105" y="194.1">PWM-M1</text>
<text x="156.2" y="192.2">PWM-M1</text>
<text x="164.6" y="195.8">M1+</text>
<text x="219.5" y="195.9">M2+</text>
<text x="219.5" y="192.3">PWM-M4</text>
<text x="105" y="204.7">EA1</text>
<text x="105" y="208.2">EB1</text>
<text x="156.7" y="209.9">PWM-M2</text>
<text x="165.5" y="206.4">M1-</text>
<text x="219.7" y="206.5">M2-</text>
<text x="219.7" y="210">PWM-M3</text>
<text x="26.1" y="215.2">EN293-1</text>
<text x="104.9" y="215.3">EB2</text>
<text x="104.9" y="211.7">EA2</text>
<text x="219.7" y="213.5">EN293-1</text>
<text x="264" y="214.1" transform="rotate(-90 264 214.1)">M1-</text>
<text x="271.1" y="214.5" transform="rotate(-90 271.1 214.5)">EA1</text>
<text x="274.6" y="214.3" transform="rotate(-90 274.6 214.3)">EB1</text>
<text x="281.7" y="215" transform="rotate(-90 281.7 215)">M1+</text>
<text x="294" y="214.1" transform="rotate(-90 294 214.1)">M2-</text>
<text x="301.1" y="214.5" transform="rotate(-90 301.1 214.5)">EA2</text>
<text x="304.6" y="214.3" transform="rotate(-90 304.6 214.3)">EB2</text>
<text x="311.7" y="215" transform="rotate(-90 311.7 215)">M2+</text>
<text x="26.1" y="218.7">EN293-0</text>
<text x="252.3" y="220.5">vout+5v11</text>
<text x="282.4" y="220.5">vout+5v11</text>
<text x="369.4" y="225.9">GND_B</text>
<text x="369.6" y="222.1">Vb-OUT</text>
<text x="175.9" y="241.3" transform="rotate(-90 175.9 241.3)">vout+12</text>
</g>
<g font-size="3.9" fill="#800">
<text x="250.5" y="260.9">TITLE:</text>
<text x="379.1" y="265.6">REV:</text>
<text x="287.4" y="275.1">Company:</text>
<text x="378.7" y="275.7">Sheet: 1/1</text>
<text x="287.4" y="282.8">Date:</text>
<text x="336.4" y="282.8">Drawn By: gusliyanza02</text>
</g>
<g font-size="3.2" fill="#800">
<text x="41.6" y="6.7">1</text>
<text x="110.8" y="6.7">2</text>
<text x="179.9" y="6.7">3</text>
<text x="249.1" y="6.7">4</text>
<text x="318.2" y="6.7">5</text>
<text x="4.1" y="41.8">A</text>
<text x="405.9" y="41.8">A</text>
<text x="4.1" y="110.9">B</text>
<text x="405.9" y="110.9">B</text>
<text x="4.1" y="180.1">C</text>
<text x="405.9" y="180.1">C</text>
<text x="4.1" y="249.2">D</text>
<text x="405.9" y="249.2">D</text>
<text x="41.6" y="287.5">1</text>
<text x="110.8" y="287.5">2</text>
<text x="179.9" y="287.5">3</text>
<text x="249.1" y="287.5">4</text>
<text x="318.2" y="287.5">5</text>
</g>
<g font-size="3.2" fill="#000080">
<text x="47.4" y="16.4">LM324</text>
<text x="47.4" y="13.3">U1</text>
<text x="142.6" y="16.4">LM324</text>
<text x="142.6" y="13.3">U2</text>
<text x="234.3" y="16.4">LM324</text>
<text x="234.3" y="13.3">U3</text>
<text x="327.8" y="16.4">LM324</text>
<text x="327.8" y="13.3">U4</text>
<text x="32.3" y="56.3">U25</text>
<text x="253" y="59.7">2</text>
<text x="137.4" y="63.3">C14</text>
<text x="154" y="63">C13</text>
<text x="137.4" y="66.5">10u</text>
<text x="154" y="66.1">100n</text>
<text x="290.5" y="76.6">U24</text>
<text x="262.5" y="82">100n</text>
<text x="262.5" y="78.8">C8</text>
<text x="290" y="80.3">LM2596S-ADJ</text>
<text x="347.4" y="89.7">68u</text>
<text x="347.4" y="86.5">L1</text>
<text x="364.8" y="89.1">100n</text>
<text x="364.8" y="85.9">C9</text>
<text x="271.4" y="93.4">C1</text>
<text x="271.4" y="96.6">470u</text>
<text x="366.6" y="100.4">C2</text>
<text x="346.4" y="105.4">SS34</text>
<text x="346.4" y="102.2">U26</text>
<text x="366.6" y="103.7">220u</text>
<text x="110.5" y="119.5" transform="rotate(-90 110.5 119.5)">CD74HC4067SM96</text>
<text x="245.9" y="114.6">1</text>
<text x="264.2" y="119.4">ADS1117 COPY</text>
<text x="264.2" y="116.3">U17</text>
<text x="236" y="124.4">100n</text>
<text x="236" y="121.1">C6</text>
<text x="244.9" y="135.7">C3</text>
<text x="294.3" y="135.7">C4</text>
<text x="302.7" y="135.4">100n</text>
<text x="302.7" y="132.2">C7</text>
<text x="244.9" y="138.9">10u</text>
<text x="294.3" y="138.9">22u</text>
<text x="334.8" y="142.2">DIP SWITCH 3</text>
<text x="334.8" y="139">U9</text>
<text x="69.3" y="153.3">U6</text>
<text x="69.3" y="156.5">stm32f103c8t6</text>
<text x="350.1" y="172.3">C0_in_out</text>
<text x="350.1" y="169.1">U10</text>
<text x="194" y="179.7">U5</text>
<text x="194" y="182.9">L293D</text>
<text x="213.3" y="185.1">100n</text>
<text x="214.1" y="181.6">C11</text>
<text x="269.5" y="188.2">MOTOR1</text>
<text x="299.5" y="188.2">MOTOR2</text>
<text x="164.5" y="218.6">C10</text>
<text x="182.7" y="220">100n</text>
<text x="182.7" y="216.9">C12</text>
<text x="162.1" y="222.2">470u</text>
<text x="266.9" y="225.7">C17</text>
<text x="296.8" y="225.7">C20</text>
<text x="267.1" y="229.2">10u</text>
<text x="297.1" y="229.2">10u</text>
</g>
<g font-size="3.2" fill="#00f">
<text x="36.6" y="21.3">1</text>
<text x="40.1" y="23.1">OUT</text>
<text x="51.9" y="23.1">OUT</text>
<text x="60.1" y="21.3">14</text>
<text x="131.9" y="21.3">1</text>
<text x="135.4" y="23.1">OUT</text>
<text x="147.1" y="23.1">OUT</text>
<text x="155.4" y="21.3">14</text>
<text x="223.6" y="21.3">1</text>
<text x="227.1" y="23.1">OUT</text>
<text x="238.9" y="23.1">OUT</text>
<text x="247.1" y="21.3">14</text>
<text x="317.1" y="21.3">1</text>
<text x="320.6" y="23.1">OUT</text>
<text x="332.3" y="23.1">OUT</text>
<text x="340.6" y="21.3">14</text>
<text x="36.6" y="24.9">2</text>
<text x="36.6" y="28.4">3</text>
<text x="40.1" y="26.6">-IN</text>
<text x="53.5" y="26.6">-IN</text>
<text x="60.1" y="28.4">12</text>
<text x="60.1" y="24.9">13</text>
<text x="131.9" y="24.9">2</text>
<text x="131.9" y="28.4">3</text>
<text x="135.4" y="26.6">-IN</text>
<text x="148.8" y="26.6">-IN</text>
<text x="155.4" y="28.4">12</text>
<text x="155.4" y="24.9">13</text>
<text x="223.6" y="24.9">2</text>
<text x="223.6" y="28.4">3</text>
<text x="227.1" y="26.6">-IN</text>
<text x="240.5" y="26.6">-IN</text>
<text x="247.1" y="28.4">12</text>
<text x="247.1" y="24.9">13</text>
<text x="317.1" y="24.9">2</text>
<text x="317.1" y="28.4">3</text>
<text x="320.6" y="26.6">-IN</text>
<text x="334" y="26.6">-IN</text>
<text x="340.6" y="28.4">12</text>
<text x="340.6" y="24.9">13</text>
<text x="36.6" y="35.5">5</text>
<text x="40.1" y="30.2">+IN</text>
<text x="52.4" y="30.2">+IN</text>
<text x="60.1" y="35.5">10</text>
<text x="131.9" y="35.5">5</text>
<text x="135.4" y="30.2">+IN</text>
<text x="147.6" y="30.2">+IN</text>
<text x="155.4" y="35.5">10</text>
<text x="223.6" y="35.5">5</text>
<text x="227.1" y="30.2">+IN</text>
<text x="239.3" y="30.2">+IN</text>
<text x="247.1" y="35.5">10</text>
<text x="317.1" y="35.5">5</text>
<text x="320.6" y="30.2">+IN</text>
<text x="332.8" y="30.2">+IN</text>
<text x="340.6" y="35.5">10</text>
<text x="36.6" y="39">6</text>
<text x="40.1" y="37.2">+IN</text>
<text x="40.1" y="40.7">-IN</text>
<text x="52.4" y="37.2">+IN</text>
<text x="53.5" y="40.7">-IN</text>
<text x="60.1" y="39">9</text>
<text x="131.9" y="39">6</text>
<text x="135.4" y="37.2">+IN</text>
<text x="135.4" y="40.7">-IN</text>
<text x="147.6" y="37.2">+IN</text>
<text x="148.8" y="40.7">-IN</text>
<text x="155.4" y="39">9</text>
<text x="223.6" y="39">6</text>
<text x="227.1" y="37.2">+IN</text>
<text x="227.1" y="40.7">-IN</text>
<text x="239.3" y="37.2">+IN</text>
<text x="240.5" y="40.7">-IN</text>
<text x="247.1" y="39">9</text>
<text x="317.1" y="39">6</text>
<text x="320.6" y="37.2">+IN</text>
<text x="320.6" y="40.7">-IN</text>
<text x="332.8" y="37.2">+IN</text>
<text x="334" y="40.7">-IN</text>
<text x="340.6" y="39">9</text>
<text x="36.6" y="42.5">7</text>
<text x="40.1" y="44.3">OUT</text>
<text x="51.9" y="44.3">OUT</text>
<text x="60.1" y="42.5">8</text>
<text x="131.9" y="42.5">7</text>
<text x="135.4" y="44.3">OUT</text>
<text x="147.1" y="44.3">OUT</text>
<text x="155.4" y="42.5">8</text>
<text x="223.6" y="42.5">7</text>
<text x="227.1" y="44.3">OUT</text>
<text x="238.9" y="44.3">OUT</text>
<text x="247.1" y="42.5">8</text>
<text x="317.1" y="42.5">7</text>
<text x="320.6" y="44.3">OUT</text>
<text x="332.3" y="44.3">OUT</text>
<text x="340.6" y="42.5">8</text>
<text x="24" y="65.4">13</text>
<text x="24" y="61.9">15</text>
<text x="29.5" y="63.7">15</text>
<text x="37" y="63.7">16</text>
<text x="42.5" y="61.9">16</text>
<text x="42.5" y="65.4">14</text>
<text x="24" y="69">11</text>
<text x="29.5" y="70.7">11</text>
<text x="29.5" y="67.2">13</text>
<text x="37" y="67.2">14</text>
<text x="37" y="70.7">12</text>
<text x="42.5" y="69">12</text>
<text x="26" y="76">7</text>
<text x="26" y="72.5">9</text>
<text x="29.5" y="77.8">7</text>
<text x="29.5" y="74.3">9</text>
<text x="37" y="74.3">10</text>
<text x="39" y="77.8">8</text>
<text x="42.5" y="72.5">10</text>
<text x="42.5" y="76">8</text>
<text x="26" y="83.1">3</text>
<text x="26" y="79.6">5</text>
<text x="29.5" y="81.3">5</text>
<text x="39" y="81.3">6</text>
<text x="42.5" y="79.6">6</text>
<text x="42.5" y="83.1">4</text>
<text x="26" y="86.6">1</text>
<text x="29.5" y="88.4">1</text>
<text x="29.5" y="84.8">3</text>
<text x="39" y="84.8">4</text>
<text x="39" y="88.4">2</text>
<text x="42.5" y="86.6">2</text>
<text x="91.3" y="86.6">1</text>
<text x="94.8" y="88.4">SIG</text>
<text x="91.3" y="90.1">2</text>
<text x="91.3" y="93.7">3</text>
<text x="94.8" y="91.9">I7</text>
<text x="94.8" y="95.4">I6</text>
<text x="120.6" y="95.4">I9</text>
<text x="120.6" y="91.9">I8</text>
<text x="125.4" y="93.7">22</text>
<text x="125.4" y="90.1">23</text>
<text x="91.3" y="97.2">4</text>
<text x="91.3" y="100.7">5</text>
<text x="94.8" y="99">I5</text>
<text x="118.6" y="99">I10</text>
<text x="125.4" y="100.7">20</text>
<text x="125.4" y="97.2">21</text>
<text x="341.8" y="97.5" transform="rotate(-90 341.8 97.5)">1</text>
<text x="91.3" y="104.2">6</text>
<text x="91.3" y="107.8">7</text>
<text x="94.8" y="102.5">I4</text>
<text x="94.8" y="106">I3</text>
<text x="118.6" y="106">I12</text>
<text x="118.6" y="102.5">I11</text>
<text x="125.4" y="107.8">18</text>
<text x="125.4" y="104.2">19</text>
<text x="341.8" y="106.6" transform="rotate(-90 341.8 106.6)">2</text>
<text x="343.3" y="102.1" transform="rotate(-90 343.3 102.1)">2</text>
<text x="343.3" y="102" transform="rotate(-90 343.3 102)">1</text>
<text x="91.3" y="111.3">8</text>
<text x="94.8" y="109.5">I2</text>
<text x="94.8" y="113.1">I1</text>
<text x="118.6" y="113.1">I14</text>
<text x="118.6" y="109.5">I13</text>
<text x="125.4" y="111.3">17</text>
<text x="89.3" y="118.4">10</text>
<text x="91.3" y="114.8">9</text>
<text x="94.8" y="116.6">I0</text>
<text x="118.6" y="116.6">I15</text>
<text x="125.4" y="114.8">16</text>
<text x="125.4" y="118.4">15</text>
<text x="89.3" y="121.9">11</text>
<text x="94.8" y="120.1">S0</text>
<text x="94.8" y="123.6">S1</text>
<text x="119.5" y="120.1">EN</text>
<text x="119.7" y="123.6">S2</text>
<text x="125.4" y="121.9">14</text>
<text x="125.4" y="125.4">13</text>
<text x="119.7" y="127.2">S3</text>
<text x="248.5" y="127.2">3</text>
<text x="252.9" y="128.6">VIN</text>
<text x="270.8" y="128.6">VOUT</text>
<text x="282.2" y="127.2">2</text>
<text x="267.4" y="133.9" transform="rotate(-90 267.4 133.9)">GND</text>
<text x="266" y="138.4" transform="rotate(-90 266 138.4)">1</text>
<text x="329.4" y="146.6">1</text>
<text x="332.9" y="148.3">1</text>
<text x="338.9" y="148.3">4</text>
<text x="342.4" y="146.6">4</text>
<text x="329.4" y="150.1">2</text>
<text x="329.4" y="153.6">3</text>
<text x="332.9" y="151.9">2</text>
<text x="332.9" y="155.4">3</text>
<text x="338.9" y="155.4">6</text>
<text x="338.9" y="151.9">5</text>
<text x="342.4" y="153.6">6</text>
<text x="342.4" y="150.1">5</text>
<text x="48.9" y="160.7">40</text>
<text x="91.7" y="160.7">20</text>
<text x="48.9" y="167.7">38</text>
<text x="48.9" y="164.2">39</text>
<text x="55.4" y="165.6">B13</text>
<text x="55.4" y="162.1">B12</text>
<text x="82" y="165.6">GND</text>
<text x="82" y="162.1">GND</text>
<text x="91.7" y="167.7">18</text>
<text x="91.7" y="164.2">19</text>
<text x="48.9" y="171.3">37</text>
<text x="55.4" y="172.7">B15</text>
<text x="55.4" y="169.2">B14</text>
<text x="83.1" y="169.2">3V3</text>
<text x="87" y="172.7">R</text>
<text x="91.7" y="171.3">17</text>
<text x="48.9" y="178.3">35</text>
<text x="48.9" y="174.8">36</text>
<text x="55.4" y="179.7">A9</text>
<text x="55.4" y="176.2">A8</text>
<text x="83" y="179.7">B10</text>
<text x="83" y="176.2">B11</text>
<text x="91.7" y="178.3">15</text>
<text x="91.7" y="174.8">16</text>
<text x="350.1" y="178">1</text>
<text x="354.5" y="176.6">1</text>
<text x="48.9" y="185.4">33</text>
<text x="48.9" y="181.9">34</text>
<text x="55.4" y="183.3">A10</text>
<text x="85.1" y="183.3">B1</text>
<text x="91.7" y="185.4">13</text>
<text x="91.7" y="181.9">14</text>
<text x="350.1" y="181.5">2</text>
<text x="354.5" y="180.1">2</text>
<text x="48.9" y="188.9">32</text>
<text x="55.4" y="190.3">A12</text>
<text x="55.4" y="186.8">A11</text>
<text x="85.1" y="186.8">B0</text>
<text x="85.1" y="190.3">A7</text>
<text x="91.7" y="188.9">12</text>
<text x="181.3" y="187.1">1</text>
<text x="181.3" y="190.7">2</text>
<text x="184.7" y="188.9">EN</text>
<text x="208.3" y="190.7">15</text>
<text x="48.9" y="196">30</text>
<text x="48.9" y="192.4">31</text>
<text x="55.4" y="197.4">B3</text>
<text x="55.4" y="193.9">A15</text>
<text x="85.1" y="197.4">A5</text>
<text x="85.1" y="193.9">A6</text>
<text x="91.7" y="196">10</text>
<text x="91.7" y="192.4">11</text>
<text x="181.3" y="194.2">3</text>
<text x="184.7" y="192.4">IN1</text>
<text x="184.7" y="196">OUT1</text>
<text x="198" y="196">OUT4</text>
<text x="201.1" y="192.4">IN4</text>
<text x="208.3" y="194.2">14</text>
<text x="48.9" y="203">28</text>
<text x="48.9" y="199.5">29</text>
<text x="55.4" y="200.9">B4</text>
<text x="85.1" y="200.9">A4</text>
<text x="91.7" y="203">8</text>
<text x="91.7" y="199.5">9</text>
<text x="48.9" y="206.6">27</text>
<text x="55.4" y="208">B6</text>
<text x="55.4" y="204.4">B5</text>
<text x="85.1" y="208">A2</text>
<text x="85.1" y="204.4">A3</text>
<text x="91.7" y="206.6">7</text>
<text x="181.3" y="204.8">6</text>
<text x="181.3" y="208.3">7</text>
<text x="184.7" y="206.6">OUT2</text>
<text x="198" y="206.6">OUT3</text>
<text x="208.3" y="208.3">10</text>
<text x="208.3" y="204.8">11</text>
<text x="48.9" y="213.6">25</text>
<text x="48.9" y="210.1">26</text>
<text x="55.4" y="215">B8</text>
<text x="55.4" y="211.5">B7</text>
<text x="85.1" y="215">A0</text>
<text x="85.1" y="211.5">A1</text>
<text x="91.7" y="213.6">5</text>
<text x="91.7" y="210.1">6</text>
<text x="181.3" y="211.8">8</text>
<text x="184.7" y="210.1">IN2</text>
<text x="184.7" y="213.6">VS</text>
<text x="200.4" y="213.6">EN2</text>
<text x="201.1" y="210.1">IN3</text>
<text x="208.3" y="211.8">9</text>
<text x="48.9" y="220.7">23</text>
<text x="48.9" y="217.1">24</text>
<text x="55.4" y="218.5">B9</text>
<text x="83" y="218.5">C15</text>
<text x="91.7" y="220.7">3</text>
<text x="91.7" y="217.1">4</text>
<text x="356.3" y="220.7">1</text>
<text x="48.9" y="227.7">21</text>
<text x="48.9" y="224.2">22</text>
<text x="55.4" y="225.6">GND</text>
<text x="55.4" y="222.1">5V</text>
<text x="83" y="225.6">C13</text>
<text x="83" y="222.1">C14</text>
<text x="91.7" y="227.7">1</text>
<text x="91.7" y="224.2">2</text>
<text x="351.8" y="222.1">1</text>
<text x="351.8" y="225.6">2</text>
<text x="356.3" y="224.2">2</text>
<text x="55.4" y="229.1">3V3</text>
<text x="82.9" y="229.1">3VB</text>
</g>
<g font-size="3.2" fill="#f00">
<text x="36.6" y="31.9">4</text>
<text x="40.1" y="33.7">V+</text>
<text x="131.9" y="31.9">4</text>
<text x="135.4" y="33.7">V+</text>
<text x="223.6" y="31.9">4</text>
<text x="227.1" y="33.7">V+</text>
<text x="317.1" y="31.9">4</text>
<text x="320.6" y="33.7">V+</text>
<text x="117.3" y="88.4">VCC</text>
<text x="125.4" y="86.6">24</text>
</g>
<g font-size="3.2">
<text x="55.1" y="33.7">V-</text>
<text x="60.1" y="31.9">11</text>
<text x="150.3" y="33.7">V-</text>
<text x="155.4" y="31.9">11</text>
<text x="242" y="33.7">V-</text>
<text x="247.1" y="31.9">11</text>
<text x="335.5" y="33.7">V-</text>
<text x="340.6" y="31.9">11</text>
<text x="89.3" y="125.4">12</text>
<text x="94.8" y="127.2">GND</text>
<text x="200.3" y="188.9">VSS</text>
<text x="208.3" y="187.1">16</text>
<text x="181.3" y="197.7">4</text>
<text x="208.3" y="197.7">13</text>
<text x="263.9" y="194.6" transform="rotate(-90 263.9 194.6)">M1</text>
<text x="267.4" y="194.6" transform="rotate(-90 267.4 194.6)">GND</text>
<text x="270.9" y="194.6" transform="rotate(-90 270.9 194.6)">EA</text>
<text x="274.5" y="194.6" transform="rotate(-90 274.5 194.6)">EB</text>
<text x="278" y="194.6" transform="rotate(-90 278 194.6)">V5+</text>
<text x="281.5" y="194.6" transform="rotate(-90 281.5 194.6)">M1+</text>
<text x="293.9" y="194.6" transform="rotate(-90 293.9 194.6)">M1</text>
<text x="297.4" y="194.6" transform="rotate(-90 297.4 194.6)">GND</text>
<text x="300.9" y="194.6" transform="rotate(-90 300.9 194.6)">EA</text>
<text x="304.4" y="194.6" transform="rotate(-90 304.4 194.6)">EB</text>
<text x="308" y="194.6" transform="rotate(-90 308 194.6)">V5+</text>
<text x="311.5" y="194.6" transform="rotate(-90 311.5 194.6)">M1+</text>
<text x="181.3" y="201.3">5</text>
<text x="184.7" y="199.5">GND</text>
<text x="184.7" y="203">GND</text>
<text x="199.6" y="203">GND</text>
<text x="199.6" y="199.5">GND</text>
<text x="208.3" y="201.3">12</text>
</g>
<g font-size="3.2" fill="#8d2323">
<text x="286.9" y="84.8">1</text>
<text x="292.1" y="86.3">VIN</text>
<text x="310.7" y="86.3">FB</text>
<text x="317.9" y="84.8">4</text>
<text x="286.9" y="91.9">5</text>
<text x="292.1" y="93.3">ONOFF</text>
<text x="304.4" y="94.7" transform="rotate(-90 304.4 94.7)">GND</text>
<text x="307.9" y="93.3">OUT</text>
<text x="317.9" y="91.9">2</text>
<text x="303" y="99.9" transform="rotate(-90 303 99.9)">3</text>
</g>
<g font-size="2.1" fill="#a54b4b">
<text x="238.6" y="66.9">P$1</text>
<text x="250.2" y="68.6">P$1P$2</text>
<text x="265.2" y="66.9">P$2</text>
<text x="241" y="102.2" transform="rotate(-90 241 102.2)">P$2</text>
<text x="242.7" y="117.2" transform="rotate(-90 242.7 117.2)">P$1P$2</text>
<text x="241" y="128.8" transform="rotate(-90 241 128.8)">P$1</text>
</g>
</svg>
